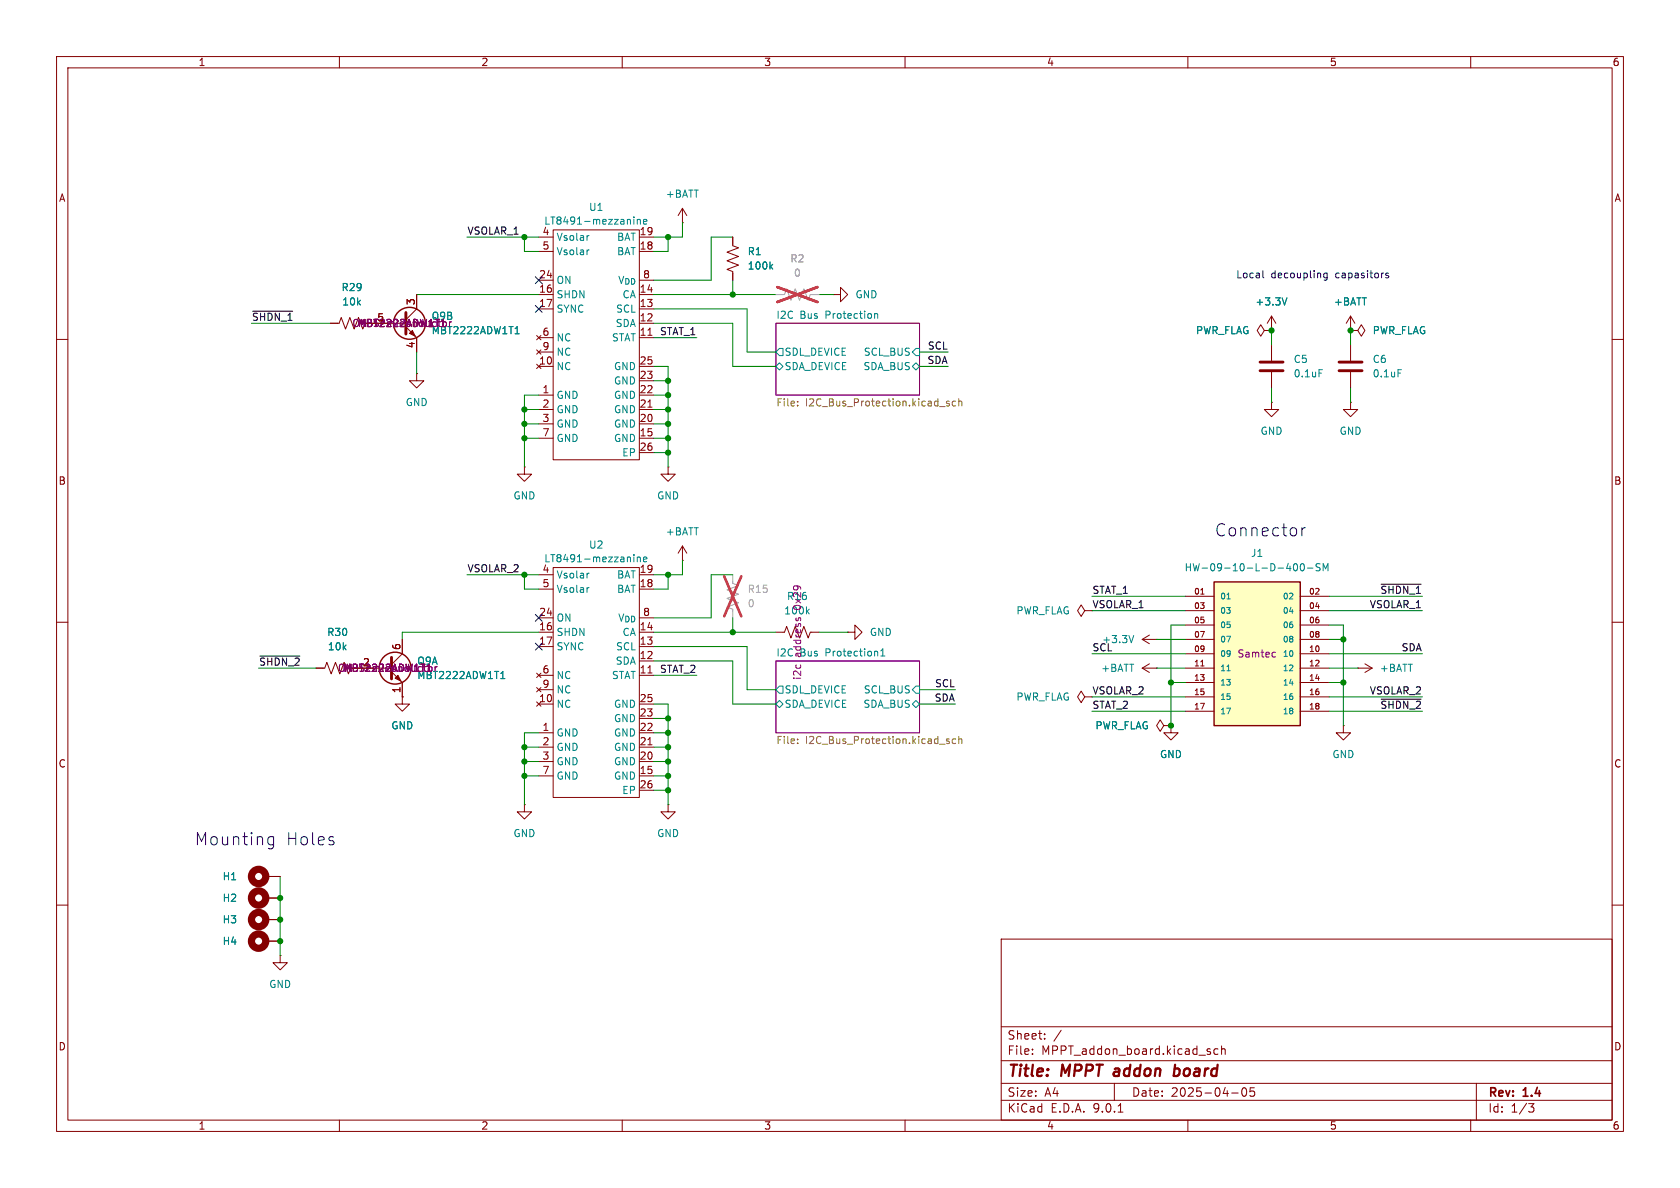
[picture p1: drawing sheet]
<svg xmlns="http://www.w3.org/2000/svg" width="297mm" height="210mm" viewBox="0 0 297 210" stroke-linecap="round" stroke-linejoin="round" font-family="sans-serif">
<path d="M0 0h297v210h-297z" fill="#fff" stroke="#fff" stroke-width=".18"/>
<g fill="none" stroke="#840000" stroke-width=".18">
<path d="M10 10h277v190h-277zM12 12h273v186h-273zM60 10v2M110 10v2M160 10v2M210 10v2M260 10v2M120.6 39.4h.1M120.6 36.8l-.7 1.3M120.6 36.8l.8 1.3M120.6 36.8v2.6M147.3 52.1h1.3v-1.3l1.3 1.3-1.3 1.2v-1.2"/>
<path d="M147.3 52.1h.1M238.8 58.4h1.2l.7-1 .6 1-.6 1-.7-1M238.8 58.4h.1M10 60h2M224.8 71.1v1.3h1.3l-1.3 1.3-1.3-1.3h1.3M224.8 71.1h.1M238.8 71.1v1.3h1.2l-1.2 1.3-1.3-1.3h1.3M238.8 71.1h.1M285 60h2M120.6 99.1h.1M120.6 96.5v2.6M120.6 96.5l-.7 1.3"/>
<path d="M120.6 96.5l.8 1.3M10 110h2M55.9 118.1h1.5l.4-1 .7 2 .8-2 .8 2 .4-1M66 118.1h3.2M69.2 118.7l1.9 2v2.5M71.1 113v2.6l-1.9 1.9M285 110h2M71.1 123.2v1.3h1.3l-1.3 1.2-1.3-1.2h1.3M71.1 123.2h.1M47 154.9h2.5M47 158.8h2.5M92.7 142.2v1.3h1.3l-1.3 1.3-1.3-1.3h1.3"/>
<path d="M92.7 142.2h.1M10 160h2M47 166.4h2.5M177 166h108v32h-108zM285 160h2M60 198v2M110 198v2M160 198v2M177 194.5h108M177 191.5h108M177 187.5h108M177 181.5h108"/>
<path d="M182.5 186.3v.1M182.5 185.5v.1M184.7 183.6v.1M184.7 182.8v.1M187.6 182.1l-1.3 2M197 191.5v3M197.7 196.6h.8M210 198v2M213.8 185.9l.2 .2-.2 .3M213.8 185.4l.2 .1M215.3 185.5l-.4-.1-.3 .3v.4l.1 .2h.6M216 185.5l.2-.1 .3 .1 .1 .9"/>
<path d="M216 184.9v1.5M217.7 193.2h1.2M219.7 192.4l.2-.1a.81 .81 0 0 1 .6 .6 .81 .81 0 0 1-.3 .8l-.2 .1a.81 .81 0 0 1-.3-1.4zM221.7 192.3h-.7v.7l.2-.1h.5l.1 .3-.1 .5-.2 .1-.5-.1M260 198v2M261 191.5v6.5M270.2 195.1h1l-.5 .6 .4 .1 .1 .5-.3 .3h-.4"/>
</g>
<path d="M197 189.5l-.1 .4 .2 .3M207.6 189l.2-.1 .6 .1M207.7 188.2l-.2 2M208.4 190a.66 .66 0 0 1-.9 .1" fill="none" stroke="#840000" stroke-width=".4"/>
<path d="M137.2 57.2h25.4v12.7h-25.4zM76.4 118.1v.3M76.9 117.8v.9M137.2 116.8h25.4v12.7h-25.4z" fill="none" stroke="#840084" stroke-width=".18"/>
<g fill="none" stroke="#008484" stroke-width=".18">
<path d="M154.6 55.4v.9M154.6 55.5l.2-.1 .3 .1 .1 .8M137.2 64.8l.6-.7 .6 .7-.6 .6zM137.2 62.2l.6-.6h.6v1.3h-.6zM161.3 64.8l.6-.7 .7 .7-.7 .6zM161.9 61.6h.7v1.3h-.7l-.6-.7zM88.5 120h.8M88.8 118.9l.1-.2v1.3M155.7 116h.7M155.7 115.1l.4-.4v1.3M137.2 124.5l.6-.7 .6 .7-.6 .6zM137.8 121.3h.6v1.3h-.6l-.6-.7z"/>
<path d="M161.3 124.5l.6-.7 .7 .7-.7 .6zM161.9 121.3h.7v1.3h-.7l-.6-.7z"/>
</g>
<g fill="none" stroke="#848400" stroke-width=".18">
<path d="M141 71.6v.2M141 71v.1M166.1 71.9h1M167.8 71l-.3-.1-.2 .2 .1 .2 .4 .1v.3h-.5M168.9 71l-.3-.1-.3 .3 .2 .5h.4M169.5 71l.2-.1 .3 .1v.8M169.5 70.5v1.3M141 130.7v.1M141 131.3v.1M166.1 131.6h1M167.8 130.7l-.3-.1-.2 .2 .1 .2 .4 .1v.3h-.5M168.9 130.7l-.3-.1-.3 .2 .2 .6h.4"/>
<path d="M169.5 130.2v1.2M169.5 130.7l.2-.1 .3 .1v.7"/>
</g>
<g fill="none" stroke="#840000" stroke-width="1.3">
<circle cx="45.7" cy="154.9" r="1.27"/>
<circle cx="45.7" cy="158.7" r="1.27"/>
<circle cx="45.7" cy="166.4" r="1.27"/>
</g>
<path d="M69.2 116.2v3.8" fill="none" stroke="#840000" stroke-width=".51"/>
<circle cx="69.8" cy="118.1" r="2.82" fill="none" stroke="#840000" stroke-width=".25"/>
<path d="M69.8 119.9l.6-.5 .5 1z" fill="#840000" stroke="#840000" stroke-width=".18"/>
<path d="M137.2 52.1h1.5l.4-1 .7 2 .8-2 .8 2 .7-2 .8 2 .4-1h1.5M129.5 101.6v1.5l1.1 .4-2.1 .8 2.1 .7-2.1 .8 2.1 .8-2.1 .7 1 .4v1.5" fill="none" stroke="#a1a1a1" stroke-width=".18"/>
<path d="M137.4 50.8l7.1 2.6M144.5 50.8l-7.1 2.6M128 101.9l3.1 7M131.1 101.9l-3.1 7" fill="none" stroke="#ff2626" stroke-width=".46"/>
<path d="M214.6 102.9h15.3v25.4h-15.3z" fill="#ffffc2"/>
<g fill="none" stroke="#840000" stroke-width=".25">
<path d="M214.6 102.9h15.3v25.4h-15.3z"/>
<circle cx="72.4" cy="57.1" r="2.82"/>
</g>
<g fill="none" stroke="#840000" stroke-width=".18">
<path d="M58.4 57.2h1.5l.4-1.1 .8 2.1 .7-2.1 .8 2.1 .4-1M68.6 57.2h3.2M71.8 57.8l1.9 1.9v2.5M73.7 52.1v2.5l-1.9 1.9M94.9 59.3l.7 .8M95.2 44.5h2.6M95.2 49.5h2.6M95.2 52.1h2.6M95.2 54.6h2.6M95.2 59.7h2.6M95.2 41.9h2.6M95.6 59.3l-.7 .8"/>
<path d="M97.8 40.6h15.2v40.7h-15.2zM113 57.2h2.6M113 44.5h2.6M113 52.1h2.6M113 54.6h2.6M113 59.7h2.6M113 41.9h2.6M114.5 59.3h.8M129.5 41.9v1.5l1.1 .4-2.1 .8 2.1 .7-2.1 .8 2.1 .8-2.1 .7 1 .4v1.5M223.5 58.4l-.6-1-.7 1 .7 1 .6-1h1.3M224.8 58.4h.1M224.8 55.9l-.8 1.3"/>
<path d="M224.8 55.9l.8 1.3M224.8 55.9v2.5M238.8 58.4h.1M238.8 55.9l-.8 1.3M238.8 55.9l.7 1.3M238.8 55.9v2.5M73.7 66v1.3h1.2l-1.2 1.3-1.3-1.3h1.3M73.7 66h.1M94.9 61.8l.7 .8M95.2 62.2h2.6M95.2 64.8h2.6M95.2 72.4h2.6"/>
<path d="M95.2 74.9h2.6M95.2 77.5h2.6M95.2 69.9h2.6M95.6 61.8l-.7 .8M113 64.8h2.6M113 72.4h2.6M113 74.9h2.6M113 77.5h2.6M113 67.3h2.6M113 69.9h2.6M114.5 72h.8M224.8 61v2.8"/>
<path d="M224.8 65.8v2.8M238.8 61v2.8M238.8 65.8v2.8M92.7 82.6v1.2h1.3l-1.3 1.3-1.3-1.3h1.3M92.7 82.6h.1M113 80h2.6M118.1 82.6v1.2h1.3l-1.3 1.3-1.3-1.3h1.3M118.1 82.6h.1M55.9 118.1h1.2M71.1 113v2.6M94.9 119l.7 .8M95.2 111.8h2.6"/>
<path d="M95.2 104.1h2.6M95.2 109.2h2.6M95.2 114.3h2.6M95.2 119.4h2.6M95.2 101.6h2.6M95.6 119l-.7 .8M97.8 100.3h15.2v40.7h-15.2zM113 111.8h2.6M113 104.1h2.6M113 114.3h2.6M113 119.4h2.6M113 101.6h2.6"/>
<path d="M113 116.8h2.6M114.5 119h.8M137.2 111.8h1.5l.4-1.1 .7 2.1 .4-1M141.7 111.8l.4-1.1 .8 2.1 .4-1h1.5M149.9 111.8h1.2v-1.3l1.3 1.3-1.3 1.2v-1.2M149.9 111.8h.1M191.8 108l-.7-1.1-.6 1.1 .6 1 .7-1h1.2M201.9 113h2.6M201.9 118.1h2.6M201.9 118.1l1.3 .8M201.9 113l1.3 .8M203.2 117.3l-1.3 .8"/>
<path d="M203.2 112.3l-1.3 .7M204.5 118.1h.1M204.5 113h.1M209.5 105.4h5.1M209.5 108h5.1M209.5 110.5h5.1M209.5 113h5.1M209.5 115.6h5.1M209.5 118.1h5.1M212.3 105h.6M212.3 117.7h.6M229.9 105.4h5"/>
<path d="M229.9 108h5M229.9 110.5h5M229.9 113h5M229.9 115.6h5M229.9 118.1h5M240 118.1h.1M240 118.1h2.6M241.3 117.3l1.3 .8M242.6 118.1l-1.3 .8M71.1 123.2h.1M71.1 120.7v2.5M94.9 121.5l.7 .8"/>
<path d="M95.2 121.9h2.6M95.2 124.5h2.6M95.2 132.1h2.6M95.2 134.6h2.6M95.2 137.2h2.6M95.2 129.5h2.6M95.6 121.5l-.7 .8M113 124.5h2.6M113 132.1h2.6M113 134.6h2.6M113 137.2h2.6M113 127h2.6"/>
<path d="M113 129.5h2.6M113 139.7h2.6M114.5 131.7h.8M191.8 123.2l-.7-1-.6 1 .6 1 .7-1h1.2M205.7 128.3l-.6-1-.6 1 .6 1 .6-1h1.3M207 128.3v1.2h1.3l-1.3 1.3-1.3-1.3h1.3M207 128.3h.1M209.5 120.7h5.1M209.5 123.2h5.1M209.5 125.7h5.1M229.9 120.7h5M229.9 123.2h5"/>
<path d="M229.9 125.7h5M237.5 128.3v1.2h1.3l-1.3 1.3-1.3-1.3h1.3M237.5 128.3h.1M47 158.8h2.5M47 154.9h2.5M118.1 142.2v1.3h1.3l-1.3 1.3-1.3-1.3h1.3M118.1 142.2h.1M47 162.6h2.5M47 166.4h2.5M49.5 168.9v1.3h1.3l-1.3 1.3-1.2-1.3h1.2M49.5 168.9h.1"/>
</g>
<g fill="none" stroke="#008484" stroke-width=".18">
<path d="M112.1 38.4v.1M112.1 38.8v.8M112.7 38.8v.8M112.7 38.9l.1-.1h.4v.8M113.8 39.2l.6-.1-.1-.3h-.4l-.1 .2v.6h.5M91.1 59h.7M91.3 57.9l.1-.2v1.3M104.1 44.2h-.2M104.1 41.6l-.2 .1M136.2 47.1l.4 .5M136.6 46.7l-.5 .5M227.5 52.6l-.4 1.3"/>
<path d="M233.2 65.3h.6M247.2 65.3h.6M112.1 98v.2M112.1 98.5v.8M112.7 98.5v.8M112.7 98.6l.1-.1h.4v.8M113.8 98.9l.6-.1-.1-.3h-.4l-.1 .2v.6h.5M228.8 99.8l.2-.2a.68 .68 0 0 1 .4 .7 .68 .68 0 0 1-.4 .6l-.2-.1-.1-.4zM230.1 99.7l.1-.1a.68 .68 0 0 1 .4 .7 .68 .68 0 0 1-.4 .6 .84 .84 0 0 1-.1-1.2zM233.4 99.7l-.5-.1-.2 .2v.3l.6 .3 .1 .3-.3 .2-.4-.1M88.5 120h.8M88.8 118.9l.1-.2v1.3"/>
<path d="M104.1 103.9h-.2M104.1 101.3l-.2 .1M142.7 108l.4 .5M143.1 107.7l-.5 .5M200.4 112.3l-.4 1.3M216.9 105.9h.6M216.9 118.6h.6M227.5 100.5h.7M231.1 100.4h1M233.9 100.9v-1.3l.4 .9 .5-.9v1.3"/>
</g>
<path d="M78.9 57.1v.4M79.5 56.9v.8M76.4 118.1v.3M76.9 117.8v.9M140.7 109.4v.2M141.1 109.4v.2M141.5 109.4v.2M225.1 115.3l.4 .1M225.5 116.1h-.4" fill="none" stroke="#840084" stroke-width=".18"/>
<path d="M71.8 55.2v3.9M222.8 64h4M222.8 65.5h4M236.7 64h4.1M236.7 65.5h4.1" fill="none" stroke="#840000" stroke-width=".51"/>
<circle cx="45.7" cy="162.6" r="1.27" fill="none" stroke="#840000" stroke-width="1.3"/>
<path d="M72.4 58.9l.5-.5 .5 1z" fill="#840000" stroke="#840000" stroke-width=".18"/>
<path d="M44.7 55h7M45.9 116h7.1M244.2 103.3h7M244.2 123.6h7" fill="none" stroke="#000" stroke-width=".18"/>
<g fill="none" stroke="#008400" stroke-width=".18">
<path d="M120.6 39.4v2.5h-5M44.4 57.2h14M73.7 52.1h21.5M82.5 41.9h12.7M92.7 41.9v2.6h2.5M115.6 57.2h13.9v7.6h7.7M115.6 54.6h16.5v7.6h5.1M115.6 59.7h7.6M115.6 52.1h21.6M118.1 41.9v2.6h-2.5M129.5 41.9h-3.8v7.6h-10.1M129.5 49.5v2.6"/>
<path d="M144.8 52.1h2.5M224.8 58.4v2.6M238.8 58.4v2.6M73.7 62.2v3.8M92.7 77.5h2.5M92.7 74.9h2.5M92.7 72.4h2.5M95.2 69.9h-2.5v12.7M115.6 64.8h2.5v17.8M115.6 77.5h2.5M115.6 67.3h2.5M115.6 74.9h2.5"/>
<path d="M115.6 72.4h2.5M115.6 69.9h2.5M162.6 64.8h5M162.6 62.2h5M224.8 68.6v2.5M238.8 68.6v2.5M115.6 80h2.5M120.6 99.1v2.5h-5M45.7 118.1h10.2M82.5 101.6h12.7M92.7 101.6v2.5h2.5M95.2 111.8h-24.1v1.2"/>
<path d="M115.6 116.8h13.9v7.7h7.7M115.6 111.8h21.6M115.6 119.4h7.6M115.6 114.3h16.5v7.6h5.1M118.1 101.6v2.5h-2.5M129.5 101.6h-3.8v7.6h-10.1M129.5 109.2v2.6M144.8 111.8h5.1M193 115.6h16.5M193 105.4h16.5M193 108h16.5M204.5 118.1h5"/>
<path d="M204.5 113h5M209.5 110.5h-2.5v17.8M234.9 110.5h2.6v17.8M234.9 118.1h5.1M234.9 113h2.6M234.9 115.6h16.6M234.9 105.4h16.6M234.9 108h16.6M92.7 137.2h2.5M92.7 132.1h2.5M92.7 134.6h2.5M95.2 129.5h-2.5v12.7"/>
<path d="M115.6 124.5h2.5v17.7M115.6 127h2.5M115.6 137.2h2.5M115.6 132.1h2.5M115.6 139.7h2.5M115.6 129.5h2.5M115.6 134.6h2.5M162.6 124.5h6.3M162.6 121.9h6.3M193 125.7h16.5M193 123.2h16.5M207 120.7h2.5"/>
<path d="M234.9 120.7h2.6M234.9 125.7h16.6M234.9 123.2h16.6M49.5 154.9v14"/>
</g>
<path d="M94.6 54l1.3 1.2M94.6 48.9l1.3 1.2M95.9 54l-1.3 1.2M95.9 48.9l-1.3 1.2M94.6 108.6l1.3 1.2M94.6 113.7l1.3 1.2M95.9 108.6l-1.3 1.2M95.9 113.7l-1.3 1.2" fill="none" stroke="#000084" stroke-width=".18"/>
<path d="M223.3 47.8v1.1l.1 .2M234.6 48.3v1l-.2 .2h-.3M234.6 48.3h-.3l-.3 .2 .1 .6h.5M245.5 48.3h-.4l-.1 .2v.1l.5 .2v.3h-.5M230.2 93.3v1.4M230.8 93.3a.55 .55 0 0 0-.6 .4M47.4 149.1l.4 .2 .6-.1M48.4 147.9v1.7a.59 .59 0 0 1-1 .4M48.4 148l-.6-.1-.4 .2" fill="none" stroke="#0000c2" stroke-width=".18"/>
<path d="M137.2 52.1h1.2M143.5 52.1h1.3" fill="none" stroke="#a1a1a1" stroke-width=".18"/>
<path d="M137.4 50.8l7.1 2.6M144.5 50.8l-7.1 2.6" fill="none" stroke="#ff2626" stroke-width=".46"/>
<g fill="#008400" stroke="#008400" stroke-width=".18">
<circle cx="118.1" cy="127" r=".46"/>
<circle cx="118.1" cy="129.5" r=".46"/>
<circle cx="129.5" cy="111.8" r=".46"/>
<circle cx="118.1" cy="134.6" r=".46"/>
<circle cx="118.1" cy="132.1" r=".46"/>
<circle cx="118.1" cy="69.9" r=".46"/>
<circle cx="118.1" cy="74.9" r=".46"/>
<circle cx="118.1" cy="72.4" r=".46"/>
<circle cx="92.7" cy="132.1" r=".46"/>
<circle cx="92.7" cy="134.6" r=".46"/>
<circle cx="118.1" cy="139.7" r=".46"/>
<circle cx="118.1" cy="137.2" r=".46"/>
<circle cx="92.7" cy="101.6" r=".46"/>
<circle cx="118.1" cy="101.6" r=".46"/>
<circle cx="129.5" cy="52.1" r=".46"/>
<circle cx="118.1" cy="77.5" r=".46"/>
<circle cx="118.1" cy="80" r=".46"/>
<circle cx="118.1" cy="67.3" r=".46"/>
<circle cx="237.5" cy="120.7" r=".46"/>
<circle cx="237.5" cy="113" r=".46"/>
<circle cx="224.8" cy="58.4" r=".46"/>
<circle cx="238.8" cy="58.4" r=".46"/>
<circle cx="92.7" cy="72.4" r=".46"/>
<circle cx="92.7" cy="74.9" r=".46"/>
<circle cx="118.1" cy="41.9" r=".46"/>
<circle cx="92.7" cy="41.9" r=".46"/>
<circle cx="92.7" cy="77.5" r=".46"/>
<circle cx="207" cy="120.7" r=".46"/>
<circle cx="207" cy="128.3" r=".46"/>
<circle cx="49.5" cy="158.8" r=".46"/>
<circle cx="49.5" cy="162.6" r=".46"/>
<circle cx="49.5" cy="166.4" r=".46"/>
<circle cx="92.7" cy="137.2" r=".46"/>
</g>
<g font-size="3" fill="#0000c2">
<text x="214.6" y="95">Connector</text>
<text x="34.3" y="149.6">Mounting</text>
<text x="50.5" y="149.6">Holes</text>
</g>
<g font-size="2.8" fill="#840000">
<text x="178" y="190.9">Title:</text>
<text x="187.7" y="190.9">MPPT</text>
<text x="197.8" y="190.9">addon</text>
<text x="209.2" y="190.9">board</text>
</g>
<g font-size="2.1" fill="#840000">
<text x="178" y="184">Sheet:</text>
<text x="178" y="186.7">File:</text>
<text x="184.1" y="186.7">MPPT_addon_board.kicad_sch</text>
<text x="178" y="196.9">KiCad</text>
<text x="178" y="194.1">Size:</text>
<text x="184.7" y="194.1">A4</text>
<text x="185.7" y="196.9">E.D.A.</text>
<text x="193.3" y="196.9">9.0.1</text>
<text x="200" y="194.1">Date:</text>
<text x="207" y="194.1">2025-04-05</text>
<text x="263" y="194.3">Rev:</text>
<text x="263" y="196.9">Id:</text>
<text x="267.1" y="196.9">1/3</text>
<text x="269.4" y="194.3">1.4</text>
</g>
<g font-size="1.8" fill="#840000">
<text x="35" y="11.9">1</text>
<text x="85" y="11.9">2</text>
<text x="135" y="11.9">3</text>
<text x="185" y="11.9">4</text>
<text x="235" y="11.9">5</text>
<text x="285" y="11.9">6</text>
<text x="10.3" y="35.9">A</text>
<text x="285.3" y="35.9">A</text>
<text x="95.8" y="41.7">4</text>
<text x="113" y="41.7">19</text>
<text x="95.8" y="44.2">5</text>
<text x="113" y="44.2">18</text>
<text x="95.2" y="49.3">24</text>
<text x="95.2" y="51.8">16</text>
<text x="113" y="51.8">14</text>
<text x="113.6" y="49.3">8</text>
<text x="63.2" y="58">MBT2222ADW1T1</text>
<text x="66.6" y="56.9">5</text>
<text x="73.4" y="54" transform="rotate(-90 73.4 54)">3</text>
<text x="95.2" y="54.4">17</text>
<text x="95.8" y="59.4">6</text>
<text x="113" y="54.4">13</text>
<text x="113" y="56.9">12</text>
<text x="113" y="59.4">11</text>
<text x="73.4" y="61.7" transform="rotate(-90 73.4 61.7)">4</text>
<text x="95.2" y="64.5">10</text>
<text x="95.8" y="62">9</text>
<text x="113" y="64.5">25</text>
<text x="95.8" y="69.6">1</text>
<text x="113" y="67.1">23</text>
<text x="113" y="69.6">22</text>
<text x="95.8" y="72.1">2</text>
<text x="95.8" y="74.7">3</text>
<text x="95.8" y="77.2">7</text>
<text x="113" y="72.1">21</text>
<text x="113" y="74.7">20</text>
<text x="113" y="77.2">15</text>
<text x="113" y="79.8">26</text>
<text x="10.3" y="85.9">B</text>
<text x="285.3" y="85.9">B</text>
<text x="95.8" y="101.3">4</text>
<text x="113" y="101.3">19</text>
<text x="95.8" y="103.9">5</text>
<text x="113" y="103.9">18</text>
<text x="95.2" y="109">24</text>
<text x="95.2" y="111.5">16</text>
<text x="113" y="111.5">14</text>
<text x="113.6" y="109">8</text>
<text x="60.6" y="119">MBT2222ADW1T1</text>
<text x="64.1" y="117.9">2</text>
<text x="70.9" y="115" transform="rotate(-90 70.9 115)">6</text>
<text x="95.2" y="114">17</text>
<text x="95.8" y="119.1">6</text>
<text x="113" y="114">13</text>
<text x="113" y="116.6">12</text>
<text x="113" y="119.1">11</text>
<text x="70.9" y="122.6" transform="rotate(-90 70.9 122.6)">1</text>
<text x="95.2" y="124.2">10</text>
<text x="95.8" y="121.7">9</text>
<text x="113" y="124.2">25</text>
<text x="95.8" y="131.8">2</text>
<text x="95.8" y="129.3">1</text>
<text x="113" y="126.7">23</text>
<text x="113" y="129.3">22</text>
<text x="113" y="131.8">21</text>
<text x="10.3" y="135.9">C</text>
<text x="95.8" y="134.4">3</text>
<text x="95.8" y="136.9">7</text>
<text x="113" y="134.4">20</text>
<text x="113" y="136.9">15</text>
<text x="285.3" y="135.9">C</text>
<text x="113" y="139.4">26</text>
<text x="10.3" y="185.9">D</text>
<text x="285.3" y="185.9">D</text>
<text x="35" y="199.9">1</text>
<text x="85" y="199.9">2</text>
<text x="135" y="199.9">3</text>
<text x="185" y="199.9">4</text>
<text x="235" y="199.9">5</text>
<text x="285" y="199.9">6</text>
</g>
<g font-size="1.8" fill="#008484">
<text x="117.6" y="35.2">+BATT</text>
<text x="96.1" y="39.9">LT8491-mezzanine</text>
<text x="104" y="37.5">U1</text>
<text x="98.3" y="45.3">Vsolar</text>
<text x="98.3" y="42.8">Vsolar</text>
<text x="109" y="42.8">BAT</text>
<text x="109" y="45.3">BAT</text>
<text x="132.1" y="45.3">R1</text>
<text x="132.1" y="47.9">100k</text>
<text x="60.3" y="51.7">R29</text>
<text x="98.3" y="50.4">ON</text>
<text x="98.3" y="52.9">SHDN</text>
<text x="109.1" y="50.4">V_{DD}</text>
<text x="110" y="52.9">CA</text>
<text x="151.1" y="52.9">GND</text>
<text x="60.4" y="54.2">10k</text>
<text x="98.3" y="55.5">SYNC</text>
<text x="108.8" y="58">SDA</text>
<text x="108.8" y="55.5">SCL</text>
<text x="137.2" y="56.4">I2C</text>
<text x="141.4" y="56.4">Bus</text>
<text x="146" y="56.4">Protection</text>
<text x="211.3" y="59.3">PWR_FLAG</text>
<text x="221.8" y="54.2">+3.3V</text>
<text x="235.7" y="54.2">+BATT</text>
<text x="242.6" y="59.3">PWR_FLAG</text>
<text x="98.3" y="60.6">NC</text>
<text x="98.3" y="63.1">NC</text>
<text x="98.3" y="65.6">NC</text>
<text x="108.1" y="60.6">STAT</text>
<text x="108.4" y="65.6">GND</text>
<text x="138.6" y="65.6">SDA_DEVICE</text>
<text x="138.6" y="63.1">SDL_DEVICE</text>
<text x="152.6" y="65.6">SDA_BUS</text>
<text x="152.6" y="63.1">SCL_BUS</text>
<text x="228.6" y="64.4">C5</text>
<text x="242.6" y="64.4">C6</text>
<text x="71.6" y="72">GND</text>
<text x="98.3" y="70.7">GND</text>
<text x="108.4" y="68.2">GND</text>
<text x="108.4" y="70.7">GND</text>
<text x="228.6" y="66.9">0.1uF</text>
<text x="242.6" y="66.9">0.1uF</text>
<text x="98.3" y="73.3">GND</text>
<text x="98.3" y="75.8">GND</text>
<text x="108.4" y="73.3">GND</text>
<text x="108.4" y="75.8">GND</text>
<text x="222.8" y="77.1">GND</text>
<text x="236.7" y="77.1">GND</text>
<text x="98.3" y="78.3">GND</text>
<text x="108.4" y="78.3">GND</text>
<text x="109.9" y="80.9">EP</text>
<text x="90.7" y="88.5">GND</text>
<text x="116.1" y="88.5">GND</text>
<text x="117.6" y="94.8">+BATT</text>
<text x="96.1" y="99.6">LT8491-mezzanine</text>
<text x="104" y="97.2">U2</text>
<text x="209.3" y="101.2">HW-09-10-L-D-400-SM</text>
<text x="221.1" y="98.7">J1</text>
<text x="98.3" y="105">Vsolar</text>
<text x="98.3" y="102.5">Vsolar</text>
<text x="109" y="102.5">BAT</text>
<text x="109" y="105">BAT</text>
<text x="57.7" y="112.6">R30</text>
<text x="98.3" y="110.1">ON</text>
<text x="98.3" y="112.6">SHDN</text>
<text x="109.1" y="110.1">V_{DD}</text>
<text x="110" y="112.6">CA</text>
<text x="153.7" y="112.6">GND</text>
<text x="179.6" y="108.8">PWR_FLAG</text>
<text x="194.8" y="113.9">+3.3V</text>
<text x="57.9" y="115.2">10k</text>
<text x="98.3" y="115.2">SYNC</text>
<text x="108.8" y="117.7">SDA</text>
<text x="108.8" y="115.2">SCL</text>
<text x="137.2" y="116.1">I2C</text>
<text x="146" y="116.1">Protection1</text>
<text x="194.6" y="119">+BATT</text>
<text x="243.8" y="119">+BATT</text>
<text x="98.3" y="120.2">NC</text>
<text x="98.3" y="122.8">NC</text>
<text x="98.3" y="125.3">NC</text>
<text x="108.1" y="120.2">STAT</text>
<text x="108.4" y="125.3">GND</text>
<text x="138.6" y="125.3">SDA_DEVICE</text>
<text x="138.6" y="122.8">SDL_DEVICE</text>
<text x="152.6" y="125.3">SDA_BUS</text>
<text x="152.6" y="122.8">SCL_BUS</text>
<text x="179.6" y="124.1">PWR_FLAG</text>
<text x="69.1" y="129.1">GND</text>
<text x="98.3" y="130.4">GND</text>
<text x="108.4" y="127.9">GND</text>
<text x="108.4" y="130.4">GND</text>
<text x="193.6" y="129.1">PWR_FLAG</text>
<text x="98.3" y="132.9">GND</text>
<text x="98.3" y="135.5">GND</text>
<text x="108.4" y="132.9">GND</text>
<text x="108.4" y="135.5">GND</text>
<text x="205" y="134.2">GND</text>
<text x="235.5" y="134.2">GND</text>
<text x="98.3" y="138">GND</text>
<text x="108.4" y="138">GND</text>
<text x="109.9" y="140.6">EP</text>
<text x="90.7" y="148.2">GND</text>
<text x="116.1" y="148.2">GND</text>
<text x="39.3" y="155.8">H1</text>
<text x="39.3" y="159.6">H2</text>
<text x="39.3" y="167.2">H4</text>
<text x="39.3" y="163.4">H3</text>
<text x="47.5" y="174.9">GND</text>
</g>
<g font-size="1.8">
<text x="82.5" y="41.6">VSOLAR_1</text>
<text x="44.4" y="56.8">~{SHDN_1}</text>
<text x="116.6" y="59.3">STAT_1</text>
<text x="163.9" y="64.4">SDA</text>
<text x="163.9" y="61.9">SCL</text>
<text x="82.5" y="101.3">VSOLAR_2</text>
<text x="193" y="105.1">STAT_1</text>
<text x="193" y="107.6">VSOLAR_1</text>
<text x="242.1" y="107.6">VSOLAR_1</text>
<text x="243.9" y="105.1">~{SHDN_1}</text>
<text x="45.7" y="117.8">~{SHDN_2}</text>
<text x="116.6" y="119">STAT_2</text>
<text x="193" y="115.2">SCL</text>
<text x="247.7" y="115.2">SDA</text>
<text x="165.1" y="124.1">SDA</text>
<text x="165.2" y="121.6">SCL</text>
<text x="193" y="125.4">STAT_2</text>
<text x="193" y="122.8">VSOLAR_2</text>
<text x="242.1" y="122.8">VSOLAR_2</text>
<text x="243.9" y="125.4">~{SHDN_2}</text>
</g>
<g font-size="1.8" fill="#a1a1a1">
<text x="139.6" y="46.6">R2</text>
<text x="140.3" y="49.1">0</text>
<text x="132.1" y="107.5">0</text>
<text x="132.1" y="105">R15</text>
</g>
<g font-size="1.8" fill="#0000c2">
<text x="218.4" y="49.3">Local</text>
<text x="224.7" y="49.3">decoupling</text>
<text x="236.2" y="49.3">capasitors</text>
</g>
<g font-size="1.8" fill="#840084">
<text x="62.2" y="58">ON Semiconductor</text>
<text x="76.2" y="56.7">Q9B</text>
<text x="76.2" y="59.3">MBT2222ADW1T1</text>
<text x="139" y="106.3">R16</text>
<text x="141.8" y="107.7" transform="rotate(-90 141.8 107.7)">0x29</text>
<text x="138.5" y="108.8">100k</text>
<text x="59.6" y="119">ON Semiconductor</text>
<text x="73.7" y="117.7">Q9A</text>
<text x="141.4" y="116.1">Bus</text>
<text x="141.8" y="116.2" transform="rotate(-90 141.8 116.2)">address</text>
<text x="218.7" y="116.4">Samtec</text>
<text x="73.7" y="120.2">MBT2222ADW1T1</text>
<text x="141.8" y="120.3" transform="rotate(-90 141.8 120.3)">i2c</text>
</g>
<g font-size="1.8" fill="#848400">
<text x="137.2" y="72.2">File:</text>
<text x="142.4" y="72.2">I2C_Bus_Protection.kicad_sch</text>
<text x="137.2" y="131.9">File:</text>
<text x="142.4" y="131.9">I2C_Bus_Protection.kicad_sch</text>
</g>
<g font-size="1.4" fill="#840000">
<text x="211" y="105.2">01</text>
<text x="211" y="107.7">03</text>
<text x="231.3" y="105.2">02</text>
<text x="231.3" y="107.7">04</text>
<text x="211" y="110.2">05</text>
<text x="211" y="112.8">07</text>
<text x="231.3" y="110.2">06</text>
<text x="231.3" y="112.8">08</text>
<text x="211" y="115.3">09</text>
<text x="211" y="117.9">11</text>
<text x="231.3" y="115.3">10</text>
<text x="231.3" y="117.9">12</text>
<text x="211" y="120.4">13</text>
<text x="211" y="122.9">15</text>
<text x="211" y="125.5">17</text>
<text x="231.3" y="120.4">14</text>
<text x="231.3" y="122.9">16</text>
<text x="231.3" y="125.5">18</text>
</g>
<g font-size="1.4" fill="#008484">
<text x="215.6" y="106.1">01</text>
<text x="226.7" y="106.1">02</text>
<text x="215.6" y="108.7">03</text>
<text x="215.6" y="111.2">05</text>
<text x="215.6" y="113.8">07</text>
<text x="226.7" y="108.7">04</text>
<text x="226.7" y="111.2">06</text>
<text x="226.7" y="113.8">08</text>
<text x="215.6" y="116.3">09</text>
<text x="215.6" y="118.8">11</text>
<text x="226.7" y="116.3">10</text>
<text x="226.7" y="118.8">12</text>
<text x="215.6" y="121.4">13</text>
<text x="215.6" y="123.9">15</text>
<text x="226.7" y="121.4">14</text>
<text x="226.7" y="123.9">16</text>
<text x="215.6" y="126.5">17</text>
<text x="226.7" y="126.5">18</text>
</g>
</svg>
